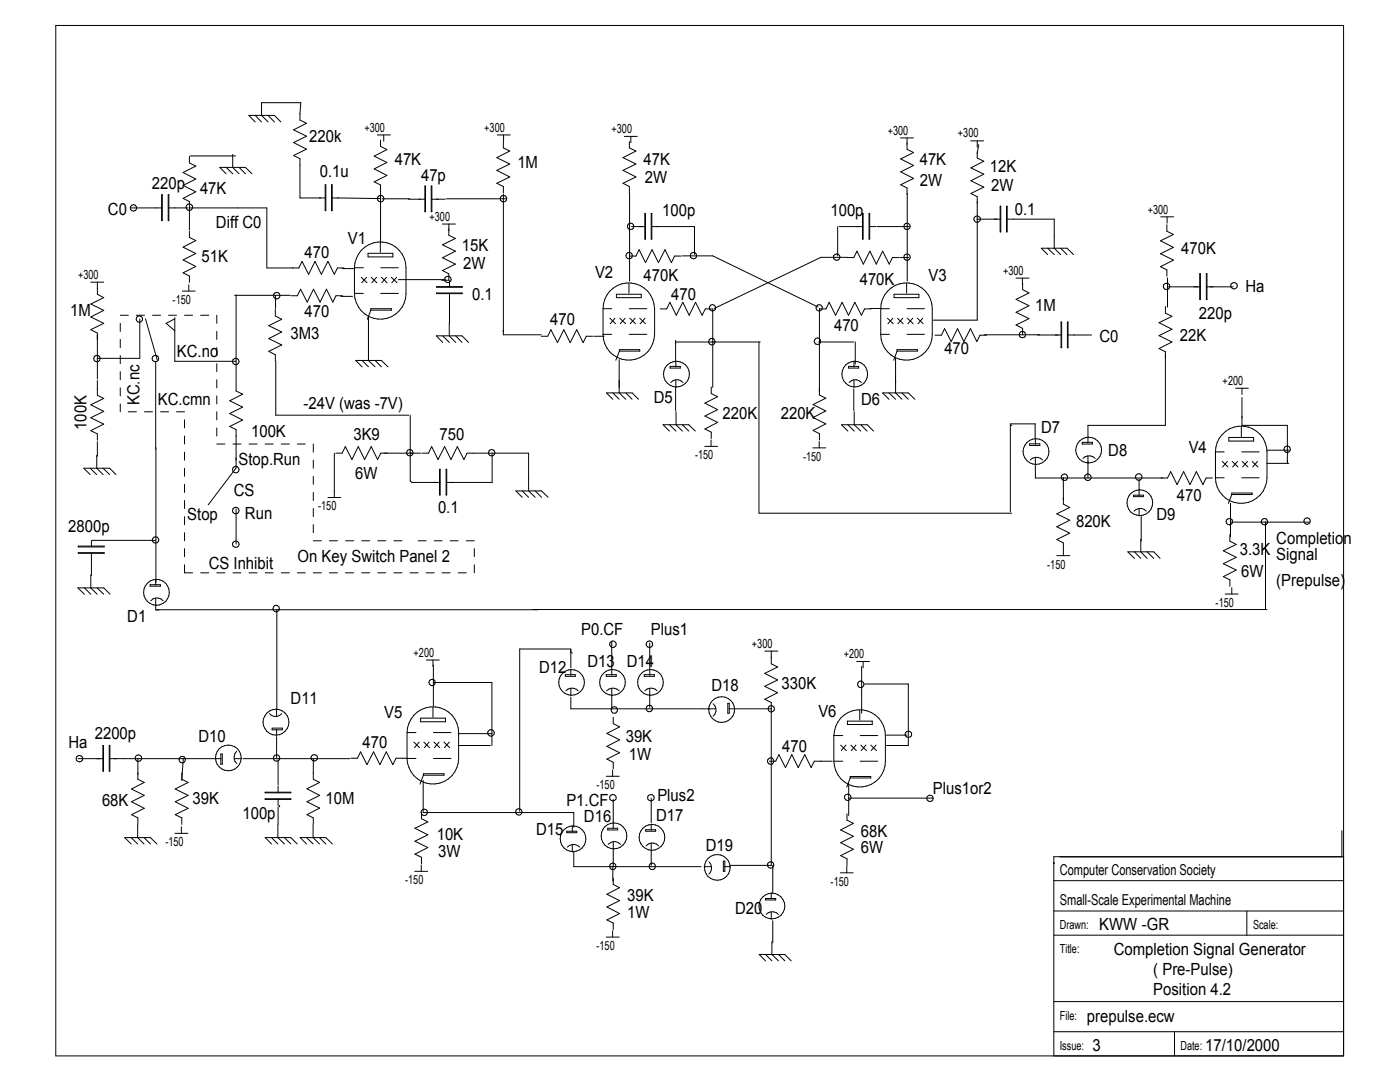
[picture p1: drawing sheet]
<svg xmlns="http://www.w3.org/2000/svg" width="279mm" height="216mm" viewBox="0 0 279 216" stroke-linecap="round" stroke-linejoin="round" font-family="sans-serif">
<g fill="none" stroke="#000" stroke-width=".2">
<path d="M11.1 5.1h257v205.6h-257zM32.3 38.9h.1v5.1h-.1zM33.6 38.9h.1v5.1h-.1zM37.8 31.2v1.3l1.3 .6-2.6 1.3 2.6 1.3-2.6 1.3 2.6 1.3-2.6 1.3 1.3 .6v5.6M38 31.1h9M45.1 34.7l-1.2-1.3h5.1l1.3 1.3M45.1 33.4l1.3 1.3M46.4 30.8v2.6l1.3 1.3M47.7 33.4l1.3 1.3M50.9 24.3l-1.2-1.3h5.1l1.2 1.3M50.9 23l1.3 1.3M53.5 23l1.3 1.3"/>
<path d="M59.9 22.7v1.3l1.3 .6-2.6 1.3 2.6 1.3-2.6 1.2 2.6 1.4-2.6 1.2 1.3 .7v7.8h5.1M59.9 22.7l.1-2.2h-7.8v2.5l1.3 1.3M64.9 36.9h.1v5.1h-.1zM66.2 36.9h.1v5.1h-.1zM66.3 39.5h1.3M67.4 39.5l8.4 .1M75.3 26.9h2.6M75.9 27.9v1.3l1.3 .6-2.5 1.4 2.5 1.2-2.5 1.3 2.5 1.3-2.5 1.3 1.2 .6v11.5M76.2 39.7h5.6M76.6 26.9v1.3M81.5 39.8h3.4M84.8 37.1h.1v5.1h-.1z"/>
<path d="M86.1 37.1h.1v5.1h-.1zM86.1 39.8h2.8M89.1 39.7h11.9M99.2 26.9h2.6M100.5 38.8v28h7.5M100.5 28.2v1.3l1.2 .6-2.6 1.4 2.6 1.2-2.6 1.3 2.6 1.3-2.6 1.3 1.4 .6v1.3M100.5 26.9v1.3M124.6 27.2h2.6M125.6 28.2v1.3l1.3 .6-2.6 1.4 2.6 1.2-2.6 1.3 2.6 1.3-2.6 1.3 1.3 .6v1.3M125.6 38.6v17.5M125.9 27.2v1.3M179.7 27.5h2.6"/>
<path d="M181 27.5v2.3l1.3 .6-2.6 1.3 2.6 1.3-2.6 1.3 2.6 1.3-2.6 1.3 1.3 .6v1.3M181.1 38.6v17.5M193.7 28.1h2.6M195 30.3v1.2l1.3 .7-2.5 1.3 2.5 1.3-2.5 1.3 2.5 1.2-2.5 1.3 1.2 .6v24.7h-8.7M195 28.1v1.3M195.3 28.9l-.3 1.7M18.1 56.3h2.6M19.4 56.3v2.4l1.3 .7-2.6 1.3 2.6 1.2-2.6 1.3 2.6 1.3-2.6 1.3 1.3 .7v9.1M26.1 41.5h6.3M33.7 41.5h3.8M36.4 58.1h2.5M37.7 56.8v1.3"/>
<path d="M37.8 41.5h15.5v12h6.3l.7-1.3 1.3 2.5 1.3-2.5 1.2 2.5 1.3-2.5 1.3 2.5 .7-1.2h1.3M37.8 46.1v1.3l1.3 .6-2.6 1.3 2.6 1.3-2.6 1.3 2.6 1.3-2.6 1.2 1.3 .7v1.2M46.8 58.9h11.1M47.1 58.8v17.9M55 58.9v2.7M58.1 59h1.3l.6-1.3 1.3 2.6 1.3-2.6 1.3 2.6 1.3-2.6 1.2 2.6 .7-1.3h1.3M68 59.1h2.4M68.3 53.6h2.4M70.7 53.4a5.1 5.1 0 0 1 5.2-5.1 5.1 5.1 0 0 1 5.1 5.1v5.1a5.1 5.1 0 0 1-5.1 5.2 5.1 5.1 0 0 1-5.2-5.2M70.7 53.4v5.1M70.7 53.4h1.8M70.7 58.5h1.8"/>
<path d="M72.1 55.3l1.1 1.1M73.2 55.3l-1 1.1M73.4 50.5h5v.8h-5zM74.1 55.3l1.1 1.1M75.1 55.3l-.9 1.1M75.9 48.3v2M76 53.4h3.5M76 58.5h3.5M76.1 55.3l1.2 1.1M77.1 55.3l-.9 1.1M78.1 55.3l1.1 1.1M79.2 55.3l-1 1.1"/>
<path d="M79.5 55.8h9.4M87.1 58.5h5.1v.1h-5.1zM87.1 57.2h5.1v.1h-5.1zM88.3 44.7h2.6M89.6 44.7v2.2l1.3 .7-2.6 1.3 2.6 1.2-2.6 1.3 2.6 1.3-2.6 1.3 1.3 .7v1.2h-1.5M89.7 56v1.3M89.7 58.6v5.8M123 58.7h5v.7h-5zM125.5 56.5v2M125.6 51.1h1.3l.7-1.3 1.2 2.6 1.3-2.6 1.3 2.6 1.3-2.6 1.3 2.6 .6-1.3h1.3M126 45.2h2.8M128.7 42.6h.1v5.1h-.1z"/>
<path d="M130 42.6h.1v5.1h-.1zM130.1 45.2h8.5v5.6M136.1 51.1h6.1l21 10.2M167.2 45.2v5.9M167.5 45.2h4.8M169.1 51.4h1.3l.6-1.3 1.3 2.6 1.3-2.6 1.3 2.6 1.2-2.6 1.4 2.6 .6-1.3h1.3M169.1 51.4h-5.3l-21.3 10.2M172.1 42.6h.2v5.1h-.2zM173.4 42.6h.2v5.1h-.2zM173.5 45.2h1.3M175 45.2h6.5M178.4 58.7h5v.7h-5z"/>
<path d="M179.6 51.4h1.8M180.9 56.5v2M194.9 43.7h4.8M199.6 41.1h.1v5.2h-.1zM200.9 41.1h.1v5.2h-.1zM201 43.7h9.4v5.8l1.3 1.3M202.8 55.5h2.6M204 55.5v1.3M204.1 56.5v1.3l1.3 .7-2.6 1.2 2.6 1.3-2.6 1.3 2.6 1.3-2.6 1.3 1.3 .6v1.3M209.1 50.8l-1.3-1.3h5.1l1.3 1.3M209.1 49.5l1.3 1.3M211.7 49.5l1.2 1.3"/>
<path d="M231.6 43.3h2.6M232.9 44.8v1.3l1.3 .7-2.6 1.2 2.6 1.4-2.6 1.2 2.6 1.3-2.6 1.3 1.3 .6v1.3M232.9 43.3v1.2M233 55.5v5.8M233 57.2h6.6M239.4 54.6h.2v5.2h-.2zM240.7 54.6h.2v5.2h-.2zM240.8 57.2h5.3M19.4 75.9v3l1.3 .6-2.6 1.3 2.6 1.3-2.6 1.3 2.6 1.2-2.6 1.3 1.3 .7v1.2M24 64.5v1.6M24 67.7v1.6M24 71v1.6"/>
<path d="M24 74.2v1.6M24 77.4v1.6M24 62.9h1.6M27.2 62.9h1.6M27.9 63.6v7.9h-8.5M29 63.6l2.4 8.2M30.4 62.9h1.6M31.1 72.1v17.5M33.7 62.9h1.5M34.9 63.4v8.7h12.2M34.9 63.6l-1.8 .9 1.8 1.5M36.8 62.9h1.6"/>
<path d="M40 62.9h1.7M43.3 62.9v1.6M43.3 66.1v1.6M43.3 69.3v1.7M43.3 72.6v1.6M43.3 75.8v1.6M43.3 79v1.6M47.1 76.8v1.2l1.3 .7-2.6 1.3 2.6 1.2-2.6 1.3 2.6 1.3-2.6 1.3 1.3 .6v7.7l-5.5 7.3M54.9 61.8v1.2l1.3 .7-2.6 1.3 2.6 1.3-2.6 1.3 2.6 1.2-2.6 1.3 1.3 .7v1.3M55 72.1v10.7h26.6M72.3 73.2l-1.3-1.3h5.1l1.3 1.3M72.3 71.9l1.2 1.3"/>
<path d="M73.5 63.2v8.7l1.3 1.3M74 61.6h4.1v.3h-4.1zM74 61.9l-.7 1.8M74.8 71.9l1.3 1.3M88.3 68.3l-1.2-1.3h5.1l1.3 1.3M88.3 67l1.4 1.3M89.7 64.4v2.6l1.2 1.3M90.9 67l1.3 1.3M108 67.1h1.3l.6-1.3 1.4 2.6 1.2-2.6 1.3 2.6 1.3-2.6 1.3 2.6 .6-1.3h1.3M118.5 67.1h2.1M120.4 61.6h1.7M120.4 61.6a5.1 5.1 0 0 1 5.1-5.2 5.1 5.1 0 0 1 5.1 5.2v5.1a5.1 5.1 0 0 1-5.1 5.2 5.1 5.1 0 0 1-5.1-5.2"/>
<path d="M120.4 61.6v5.1M120.4 66.7h1.7M121.7 63.5l1.2 1.1M122.3 79.7l-1.3-1.3h5.2l1.2 1.3M122.3 78.4l1.3 1.3M122.7 63.5l-.9 1.1M123.6 71.8v6.6l1.3 1.3M123.6 69.8h4.1v.3h-4.1zM123.6 70.1l-.7 1.8M123.7 63.5l1.1 1.1M124.8 63.5l-1 1.1M124.9 78.4l1.3 1.3"/>
<path d="M125.6 61.6h3.5M125.6 66.7h3.5M125.7 63.5l1.1 1.1M126.7 63.5l-.9 1.1M127.7 63.5l1.1 1.1M128.7 63.5l-.9 1.1M131.7 61.6h1.4l.6-1.3 1.3 2.6 1.3-2.6 1.2 2.6 1.3-2.6 1.3 2.6 .7-1.3h1.2M133.7 73.1h2.1v.3h-2.1zM133.9 76.3a1.61 1.61 0 0 1 2.4 0M134.8 67.9v4.2M134.8 77.3v4.7M134.8 68.2h16.9"/>
<path d="M134.9 72.1v1.1M134.9 75.9v1.4M141.9 77.2v1.3l1.3 .7-2.5 1.2 2.5 1.3-2.5 1.3 2.5 1.3-2.5 1.3 1.2 .6v1.3M142.2 61.6v15.7M151.5 68.2v34.2h50.4M163.4 68.2h7M163.5 61.6h1.3l.7-1.3 1.3 2.6 1.3-2.6 1.2 2.6 1.3-2.6 1.3 2.6 .7-1.3h1.2M163.5 61.6v17.2l1.3 .7-2.5 1.2 2.5 1.3-2.5 1.3 2.5 1.3-2.5 1.3 1.2 .6v1.3M169.3 73.1h2.1v.3h-2.1zM169.5 76.3a1.59 1.59 0 0 1 2.4 0M170.4 77.6v4.4M170.4 72.1v1.1"/>
<path d="M170.4 75.9v1.4M170.7 68.2v4.4M173.7 61.6h2.3M175.8 61.6h1.7M175.8 61.6a5.1 5.1 0 0 1 5.1-5.2 5.1 5.1 0 0 1 5.2 5.2v5.1a5.1 5.1 0 0 1-5.2 5.2 5.1 5.1 0 0 1-5.1-5.2M175.8 66.7h1.7M175.8 61.6v5.1M177.1 63.5l1.2 1.1M177.4 79.7l-1.3-1.3h5.2l1.3 1.3M177.4 78.4l1.3 1.3M178.2 63.5l-1 1.1M178.7 71.5v6.9l1.3 1.3"/>
<path d="M179 69.8h4.1v.3h-4.1zM179 70.1l-.6 1.8M179.1 63.5l1.2 1.1M180 78.4l1.3 1.3M180.2 63.5l-1 1.1M181 61.6h3.5M181 66.7h3.5M181.1 63.5l1.1 1.1M182.2 63.5l-1 1.1M183.1 63.5l1.1 1.1M184.1 63.5l-.9 1.1M186.6 66.9h1.3l.6-1.3 1.3 2.6 1.3-2.6 1.3 2.6 1.3-2.6 1.2 2.6 .7-1.3h1.3"/>
<path d="M196.4 66.8h11.1M207.1 66.8h4.7M211.8 64.3h.1v5.1h-.1zM213 64.3h.1v5.1h-.1zM213.1 66.8h4.7M232.6 61.2v1.3l1.3 .6-2.6 1.3 2.6 1.3-2.6 1.3 2.6 1.2-2.6 1.4 1.3 .6v14.7h-15.5v3.5M246.6 77.5h2.5M247.9 79.3v5.6h9v7.6M247.9 77.5v1.2M18 94.7l-1.3-1.3h5.2l1.3 1.3M18 93.4l1.3 1.3M19.3 90.8v2.6l1.3 1.3"/>
<path d="M19.4 88.1v3M20.6 93.4l1.3 1.3M24 80.6v1.6M25.6 82.2h1.6M28.8 82.2h1.6M31.1 89.3v26.9M32 82.2h1.7M35.2 82.2h1.6M36.8 83.8v1.6M36.8 87v1.6M36.8 90.2v1.6M36.8 93.4v1.6"/>
<path d="M36.8 96.6v1.7M36.8 99.9v1.6M43.3 82.2v1.6M43.3 85.4v1.6M43.3 88.6h1.6M46.5 88.6h1.6M49.7 88.6h1.6M52.9 88.6h1.6M56.1 88.6h1.6M59.4 88.6h1.5M62.5 88.6v1.6M62.5 91.8v1.6"/>
<path d="M62.5 95v1.6M62.5 98.3v1.6M65.4 99.3h2.6M66.7 90.4v8.9M67 90.4h1.3l.6-1.3 1.3 2.6 1.3-2.6 1.3 2.6 1.3-2.6 1.3 2.6 .6-1.3h7.9M81.9 82.8v13.2l.3 .3h5.6M84.2 90.4h1.3l.6-1.3 1.3 2.6 1.3-2.6 1.3 2.6 1.3-2.6 1.3 2.6 .6-1.3h12.3v7.6l1.3 1.2M87.7 93.6h.1v5.2h-.1zM89 93.6h.2v5.2h-.2zM98.2 90.4v5.9h-9.1M104.2 99.2l-1.2-1.2h5.1l1.3 1.2M104.2 98l1.3 1.2"/>
<path d="M106.8 98l1.3 1.2M133.6 86l-1.3-1.2h5.2l1.3 1.2M133.6 84.8l1.3 1.2M134.9 82.2v2.6l1.3 1.2M136.2 84.8l1.3 1.2M140.6 89.1h2.6M141.9 87.8v1.3M162.2 89.4h2.6M163.5 88.1v1.3M169.2 86l-1.3-1.2h5.2l1.2 1.2M169.2 84.8l1.3 1.2M170.5 82.2v2.6l1.3 1.2"/>
<path d="M171.8 84.8l1.3 1.2M201.6 84.9h.3M205.5 88.6h2v.3h-2zM205.6 91.8a1.69 1.69 0 0 1 2.5 0M206.6 91.4v4h26.4l.6-1.3 1.3 2.6 1.3-2.6 1.3 2.6 1.3-2.6 1.3 2.6 .6-1.3h1.3M206.6 88.7v-4.1h-5v17.5M212.2 95.3v5.3l1.3 .7-2.6 1.2 2.6 1.3-2.6 1.3 2.6 1.3-2.6 1.3 1.3 .6v2.6M216 88.3h2v.3h-2zM216.1 91.5a1.69 1.69 0 0 1 2.5 0M217.1 91.1v4.3M226.2 98.8h2v.3h-2zM227.3 95.7v3.2"/>
<path d="M242.6 90.2a5.1 5.1 0 0 1 5.1-5.2 5.1 5.1 0 0 1 5.2 5.2v5.1a5.1 5.1 0 0 1-5.2 5.1 5.1 5.1 0 0 1-5.1-5.1M242.6 90.2v5.1M242.6 90.2h1.7M242.6 95.3h1.7M243.9 92.1l1.2 1.1M244.9 92.1l-.9 1.1M245.2 87.3h5v.7h-5zM245.8 98.4h4.1v.3h-4.1zM245.8 98.7l-.6 1.8M245.9 92.1l1.2 1.1M247 92.1l-1 1.1M247.7 85.1v2"/>
<path d="M247.8 90.2h3.5M247.8 95.3h3.5M247.9 92.1l1.1 1.1M249 92.1l-1 1.1M249.9 92.1l1.1 1.1M251 92.1l-1 1.1M252.8 92.5h4.4M252.8 89.8h4.4M15.6 110.3h5.2v.1h-5.2zM15.6 109h5.2v.1h-5.2zM16.8 118.6l-1.3-1.3h5.2l1.3 1.3M16.8 117.3l1.3 1.3"/>
<path d="M18.1 114.7v2.6l1.3 1.3M18.2 107.8v1.3M18.2 110.4v4.5M18.4 107.8h12.7M19.4 117.3l1.3 1.3M30 116.7h2v.3h-2zM30.1 119.9a1.59 1.59 0 0 1 2.5 0M31.1 115.6v1.2M31.1 119.4v2.3h76.2M36.8 103.1v1.6M36.8 106.3v1.6M36.8 109.5v1.6"/>
<path d="M36.8 112.7v1.6h1.6M40 114.3h1.7M43.3 114.3h1.6M46.5 114.3h1.6M47.1 101.6v7M49.7 114.3h1.6M52.9 114.3h1.6M56.1 114.3h1.6M59.4 114.3h1.5M62.5 101.5v1.6M62.5 104.7v1.6M62.5 107.9h1.6"/>
<path d="M62.5 114.3h1.6M65.7 107.9h1.7M65.7 114.3h1.7M69 107.9h1.6M69 114.3h1.6M72.2 107.9h1.6M72.2 114.3h1.6M75.4 107.9h1.6M75.4 114.3h1.6M78.6 107.9h1.6M78.6 114.3h1.6M81.8 114.3h1.6"/>
<path d="M83.4 107.9h1.6M85 114.3h1.7M86.7 107.9h1.5M88.2 114.3h1.6M89.8 107.9h1.6M91.4 114.3h1.6M93 107.9h1.7M94.7 109.5v1.6M94.7 112.7v1.6M210.9 110.9h2.6M226.3 102a1.69 1.69 0 0 1 2.5 0M226.4 111.4l-1.3-1.3h5.2l1.2 1.3"/>
<path d="M226.4 110.1l1.3 1.3M227.3 101.6v1.4M227.7 107.6v2.5l1.2 1.3M227.8 103v5M228.9 110.1l1.4 1.3M244.5 118.5h2.6M245.4 106.7v1.3l1.3 .6-2.6 1.3 2.6 1.3-2.6 1.3 2.6 1.2-2.6 1.4 1.3 .6v1.3M245.6 100.4v6.7M245.6 104.2h15.7M245.8 117.3v1.2M252.6 104.1v17.5M55.2 121.6v19.8"/>
<path d="M85.1 131.7h2.6M86.4 131.7v1.3M86.5 132.7v8.1M86.5 136.2h11.7v12.6M106.4 121.6h146.5M112.8 134.6h2v.4h-2zM112.9 137.8a1.68 1.68 0 0 1 2.5 0M113.9 133.3v-3.8h-10.2v32.4M113.9 133.6v1.1M113.9 137.4v1.4M113.9 139.1v2.3h28.9M113.9 130.1l.3 .2"/>
<path d="M121 134.6h2v.4h-2zM121.1 137.8a1.74 1.74 0 0 1 2.5 0M122.1 128v6.7M122.1 137.4v4M128.6 134.6h2v.4h-2zM128.7 137.8a1.68 1.68 0 0 1 2.4 0M129.7 128.3v6.4M129.7 137.4v3.7M152.7 129.9h2.5M153.9 129.9v2.6l1.3 .6-2.6 1.3 2.6 1.3-2.6 1.2 2.6 1.3-2.6 1.3 1.3 .7v32.5h-8.1M171 132h2.5M172 133v9.3"/>
<path d="M172.3 132v1.3M172.6 136.5h8.7v12.3h-4.4M15.6 151.4h5M20.5 148.8h.2v5.1h-.2zM21.8 148.8h.1v5.1h-.1zM21.9 151.4h22.3M27.5 151.4v4.1l1.3 .6-2.6 1.3 2.6 1.3-2.6 1.3 2.6 1.3-2.6 1.3 1.3 .6v1.3M36.3 154.2v1.3l1.2 .6-2.5 1.3 2.5 1.3-2.5 1.3 2.5 1.3-2.5 1.3 1.3 .6v1.3M36.6 151.4l-.3 4.3M44.1 150.5h.3v2h-.3zM46.8 151.4h1.4M47.2 149.9a1.69 1.69 0 0 0 0 2.5"/>
<path d="M48.5 151.4h21.3M52.9 158.1h5.1v.1h-5.1zM52.9 159.4h5.1v.1h-5.1zM53.8 142.4a1.61 1.61 0 0 0 2.4 0M54.3 145.3h2v.3h-2zM55.2 141.5v1.3M55.2 145.5v1.2M55.2 147v4.4M55.5 151.6v5M55.5 156.9v1.3M55.5 159.5v1.2M62.5 151.4v4.1l1.3 .6-2.5 1.3 2.5 1.3-2.5 1.3 2.5 1.2-2.5 1.4 1.2 .6v1.3"/>
<path d="M70 151.3h1.3l.7-1.3 1.2 2.6 1.3-2.6 1.3 2.6 1.3-2.6 1.3 2.6 .6-1.3h2.2M81.2 146.2a5.1 5.1 0 0 1 5.2-5.2 5.1 5.1 0 0 1 5.1 5.2v5.1a5.1 5.1 0 0 1-5.1 5.1 5.1 5.1 0 0 1-5.2-5.1M81.2 146.2v5.1M81.2 146.2h1.8M81.2 151.3h1.8M82.6 148.1l1.1 1.1M83.7 148.1l-1 1.1M83.9 143.3h5v.7h-5zM84.5 155.7v6.4h30v3M84.5 154.4h4.1v.3h-4.1zM84.5 154.7l-.7 1.8M84.6 148.1l1.1 1.1"/>
<path d="M85.6 148.1l-.9 1.1M86.4 141.1v2M86.5 146.2h3.5M86.5 151.3h3.5M86.6 148.1l1.2 1.1M87.6 148.1l-.9 1.1M88.6 148.1l1.1 1.1M89.7 148.1l-1 1.1M91.4 148.8h6.5M91.4 146.4h6.8M121 154.9h2.6M122.3 153.6v1.3"/>
<path d="M122.4 143.1v1.3l1.3 .6-2.6 1.3 2.6 1.3-2.6 1.3 2.6 1.3-2.6 1.3 1.3 .6v1.3M122.4 159.5v5.9M130 159.3v4.9M142.3 140.4a1.65 1.65 0 0 1 0 2.5M145.2 140.3h.3v2h-.3zM145.5 141.4h8.4M153.5 151.9h1.3l.6-1.3 1.4 2.6 1.2-2.6 1.3 2.6 1.3-2.6 1.3 2.6 .6-1.3h3.6M166.4 146.8a5.1 5.1 0 0 1 5.2-5.2 5.1 5.1 0 0 1 5.1 5.2v5.1a5.1 5.1 0 0 1-5.1 5.1 5.1 5.1 0 0 1-5.2-5.1M166.4 146.8v5.1M166.4 146.8h1.8M166.4 151.9h1.8M167.8 148.7l1.1 1.1"/>
<path d="M168.8 148.7l-.9 1.1M169.1 143.9h5v.7h-5zM169.4 156.3v6.4M169.4 159.3h16.9M169.7 154.9h4.1v.3h-4.1zM169.7 155.2l-.7 1.9M169.8 148.7l1.1 1.1M170.8 148.7l-.9 1.1M171.6 141.7v2M171.7 146.8h3.5M171.7 151.9h3.5M171.8 148.7l1.1 1.1"/>
<path d="M172.8 148.7l-.9 1.1M173.8 148.7l1.1 1.1M174.8 148.7l-.9 1.1M176.9 146.7h4.1M26.2 168.4l-1.3-1.3h5.1l1.3 1.3M26.2 167.1l1.3 1.3M27.5 164.5v2.6l1.2 1.3M28.7 167.1l1.3 1.3M34.9 166.3h2.6M36.2 165v1.3M54.2 168.4l-1.3-1.3h5.1l1.3 1.3M54.2 167.1l1.3 1.3"/>
<path d="M55.5 161v6.1l1.3 1.3M55.8 160.7v.3M56.8 167.1l1.2 1.3M61.2 168.4l-1.3-1.3h5.1l1.3 1.3M61.2 167.1l1.3 1.3M62.5 164.5v2.6l1.3 1.3M63.8 167.1l1.2 1.3M82.8 173.9h2.5M84.1 172.6v1.3M84.1 162.1v1.3l1.3 .6-2.6 1.3 2.6 1.3-2.6 1.3 2.6 1.2-2.6 1.3 1.3 .7v1.2M113.1 165.9h2v.3h-2zM113.2 169a1.74 1.74 0 0 1 2.5 0"/>
<path d="M114.2 164.8v1.1M114.2 168.6v1.4M114.5 170.1v2.8h25.4M121.3 165.3h2v.3h-2zM121.4 168.5a1.65 1.65 0 0 1 2.5 0M122.3 172.8v3M122.4 168.1v4.8M122.4 175.2v1.3l1.3 .6-2.6 1.3 2.6 1.3-2.6 1.3 2.6 1.3-2.6 1.3 1.3 .6v1.3M128.9 165.6h2v.3h-2zM128.9 168.8a1.65 1.65 0 0 1 2.5 0M130 164.5v1.2M130 168.3v4.4"/>
<path d="M140.5 172.9h1.4M141.5 172a1.68 1.68 0 0 1 0 2.4M144.4 171.8h.3v2.1h-.3zM144.6 172.9h1.2M152.8 179.3h2v.3h-2zM153.9 178.2v1.2M154.2 172.7v5.5M167.7 174.2h2.6M169 172.8v1.4M169 162.4v1.3l1.3 .6-2.5 1.3 2.5 1.3-2.5 1.2 2.5 1.4-2.5 1.2 1.2 .7v1.3M210.3 172.1h.1M210.3 175.7h57.8"/>
<path d="M267.8 165.7v5.3h-56.3M268.1 170.9h-57.8v39.8M121 187h2.6M122.3 185.7v1.3M152.8 191.7l-1.3-1.2h5.1l1.3 1.2M152.8 190.5l1.3 1.2M152.9 182.5a1.68 1.68 0 0 1 2.5 0M153.9 182v1.4M154.1 187.9v2.6l1.3 1.2M154.2 183.7v4.4M155.4 190.5l1.2 1.2M210.3 199.9h57.8"/>
<path d="M210.3 186.6h57.8M210.3 181.8h57.8M248.8 181.8v4.8M210.3 205.9h57.8M234.4 205.9v4.8"/>
<circle cx="76" cy="39.6" r=".65"/>
<circle cx="100.5" cy="39.6" r=".65"/>
<circle cx="26.6" cy="41.5" r=".63"/>
<circle cx="37.8" cy="41.3" r=".65"/>
<circle cx="55.2" cy="59" r=".65"/>
<circle cx="89.4" cy="55.7" r=".65"/>
<circle cx="125.6" cy="51" r=".64"/>
<circle cx="125.9" cy="45.2" r=".64"/>
<circle cx="138.4" cy="51" r=".64"/>
<circle cx="167" cy="51.3" r=".65"/>
<circle cx="181" cy="51.3" r=".64"/>
<circle cx="181" cy="45.2" r=".63"/>
<circle cx="195" cy="43.7" r=".65"/>
<circle cx="232.8" cy="57.1" r=".65"/>
<circle cx="246.3" cy="57" r=".65"/>
<circle cx="19.3" cy="71.5" r=".64"/>
<circle cx="27.8" cy="63.7" r=".64"/>
<circle cx="31" cy="71.5" r=".65"/>
<circle cx="47.1" cy="72.1" r=".65"/>
<circle cx="135" cy="74.6" r="2.58"/>
<circle cx="142.1" cy="68.2" r=".64"/>
<circle cx="142.2" cy="61.4" r=".63"/>
<circle cx="163.2" cy="68.1" r=".64"/>
<circle cx="163.5" cy="61.4" r=".63"/>
<circle cx="170.6" cy="74.6" r="2.57"/>
<circle cx="204" cy="66.8" r=".63"/>
<circle cx="47.1" cy="93.7" r=".65"/>
<circle cx="81.8" cy="90.3" r=".64"/>
<circle cx="98.1" cy="90.3" r=".64"/>
<circle cx="206.8" cy="90.1" r="2.57"/>
<circle cx="212.4" cy="95.2" r=".64"/>
<circle cx="217.1" cy="95.2" r=".65"/>
<circle cx="217.3" cy="89.8" r="2.57"/>
<circle cx="227.3" cy="95.2" r=".65"/>
<circle cx="256.9" cy="89.7" r=".64"/>
<circle cx="31" cy="107.7" r=".64"/>
<circle cx="31.2" cy="118.2" r="2.57"/>
<circle cx="47.1" cy="101.9" r=".65"/>
<circle cx="47.1" cy="108.6" r=".65"/>
<circle cx="227.5" cy="100.3" r="2.57"/>
<circle cx="245.3" cy="104.1" r=".65"/>
<circle cx="252.3" cy="104.1" r=".63"/>
<circle cx="260.9" cy="104" r=".63"/>
<circle cx="55.1" cy="121.4" r=".64"/>
<circle cx="86.2" cy="136.2" r=".64"/>
<circle cx="114.1" cy="136.2" r="2.56"/>
<circle cx="122.2" cy="136.2" r="2.56"/>
<circle cx="122.3" cy="128.5" r=".65"/>
<circle cx="129.6" cy="128.5" r=".65"/>
<circle cx="129.8" cy="136.2" r="2.56"/>
<circle cx="171.8" cy="136.6" r=".64"/>
<circle cx="15.9" cy="151.4" r=".65"/>
<circle cx="27.6" cy="151.3" r=".65"/>
<circle cx="36.4" cy="151.6" r=".64"/>
<circle cx="45.6" cy="151.2" r="2.57"/>
<circle cx="55.1" cy="144.1" r="2.58"/>
<circle cx="55.2" cy="151.2" r=".64"/>
<circle cx="62.7" cy="151.2" r=".65"/>
<circle cx="98" cy="146.2" r=".65"/>
<circle cx="122.3" cy="159.2" r=".65"/>
<circle cx="122.6" cy="141.7" r=".64"/>
<circle cx="129.6" cy="141.4" r=".64"/>
<circle cx="129.9" cy="159.2" r=".65"/>
<circle cx="144" cy="141.6" r="2.57"/>
<circle cx="153.8" cy="151.9" r=".65"/>
<circle cx="153.9" cy="141.4" r=".64"/>
<circle cx="169.2" cy="159.1" r=".65"/>
<circle cx="181.3" cy="146.5" r=".64"/>
<circle cx="185.6" cy="159.3" r=".64"/>
<circle cx="84.7" cy="162.1" r=".64"/>
<circle cx="103.5" cy="162" r=".64"/>
<circle cx="114.4" cy="167.4" r="2.56"/>
<circle cx="122.3" cy="172.9" r=".64"/>
<circle cx="122.5" cy="166.8" r="2.58"/>
<circle cx="130.1" cy="167.1" r="2.57"/>
<circle cx="130.2" cy="172.9" r=".64"/>
<circle cx="143.1" cy="173.1" r="2.56"/>
<circle cx="153.8" cy="172.6" r=".64"/>
<circle cx="154.1" cy="180.8" r="2.57"/>
</g>
<g font-size="3.3">
<text x="61.7" y="28.3">220k</text>
<text x="63.8" y="35.2">0.1u</text>
<text x="78.8" y="32.9">47K</text>
<text x="103.3" y="33.5">1M</text>
<text x="128.4" y="32.9">47K</text>
<text x="183.6" y="32.9">47K</text>
<text x="197.6" y="34.4">12K</text>
<text x="30.3" y="37.6">220p</text>
<text x="39.9" y="38.8">47K</text>
<text x="84" y="36.2">47p</text>
<text x="128.7" y="36.4">2W</text>
<text x="183.6" y="37">2W</text>
<text x="197.8" y="38.2">2W</text>
<text x="21.5" y="42.9">C0</text>
<text x="43.1" y="45.5">Diff C0</text>
<text x="132.2" y="43.1">100p</text>
<text x="165.7" y="43.1">100p</text>
<text x="202.5" y="42.9">0.1</text>
<text x="40.2" y="52.2">51K</text>
<text x="60.8" y="51.4">470</text>
<text x="69.4" y="48.7">V1</text>
<text x="92.2" y="50.2">15K</text>
<text x="92.5" y="53.7">2W</text>
<text x="235.8" y="50.8">470K</text>
<text x="94.2" y="59.8">0.1</text>
<text x="118.7" y="55.4">V2</text>
<text x="128.4" y="56">470K</text>
<text x="133.9" y="59.9">470</text>
<text x="171.6" y="56.9">470K</text>
<text x="185.3" y="56">V3</text>
<text x="248.6" y="58.3">Ha</text>
<text x="14" y="63">1M</text>
<text x="60.8" y="63.2">470</text>
<text x="109.8" y="64.9">470</text>
<text x="206.6" y="62.1">1M</text>
<text x="239.3" y="63.6">220p</text>
<text x="35.3" y="71.2">KC.no</text>
<text x="58" y="67.6">3M3</text>
<text x="166.5" y="66">470</text>
<text x="188.5" y="70.6">470</text>
<text x="219.4" y="68.2">C0</text>
<text x="235.5" y="67.9">22K</text>
<text x="27.9" y="80.9" transform="rotate(-90 27.9 80.9)">KC.nc</text>
<text x="31.5" y="80.9">KC.cmn</text>
<text x="60.6" y="81.7">-24V (was -7V)</text>
<text x="130.5" y="80.5">D5</text>
<text x="144.2" y="83.7">220K</text>
<text x="155.8" y="83.7">220K</text>
<text x="171.9" y="80.8">D6</text>
<text x="17.3" y="85.8" transform="rotate(-90 17.3 85.8)">100K</text>
<text x="50.1" y="87.2">100K</text>
<text x="70.5" y="87.8">3K9</text>
<text x="87.7" y="87.8">750</text>
<text x="207.8" y="86.3">D7</text>
<text x="47.6" y="92.8">Stop.Run</text>
<text x="70.9" y="95.6">6W</text>
<text x="221.2" y="91">D8</text>
<text x="237.2" y="90.4">V4</text>
<text x="46.7" y="98.9">CS</text>
<text x="234.9" y="99.9">470</text>
<text x="13.6" y="106.2">2800p</text>
<text x="37.4" y="103.8">Stop</text>
<text x="48.9" y="103.5">Run</text>
<text x="87.4" y="102.4">0.1</text>
<text x="214.8" y="105.2">820K</text>
<text x="230.8" y="103.8">D9</text>
<text x="41.7" y="113.5">CS Inhibit</text>
<text x="59.4" y="112.1">On Key Switch Panel 2</text>
<text x="247.4" y="110.8">3.3K</text>
<text x="254.7" y="108.5">Completion</text>
<text x="254.7" y="111.7">Signal</text>
<text x="247.7" y="115.2">6W</text>
<text x="254.7" y="117">(Prepulse)</text>
<text x="25.4" y="124.1">D1</text>
<text x="116" y="126.7">P0.CF</text>
<text x="129.9" y="126.6">Plus1</text>
<text x="107.6" y="134.3">D12</text>
<text x="117.2" y="133.1">D13</text>
<text x="125.1" y="133.1">D14</text>
<text x="142" y="137.8">D18</text>
<text x="156" y="137.5">330K</text>
<text x="58" y="140.4">D11</text>
<text x="76.7" y="143.3">V5</text>
<text x="163.3" y="143">V6</text>
<text x="13.7" y="149.2">Ha</text>
<text x="18.9" y="147.4">2200p</text>
<text x="39.6" y="148">D10</text>
<text x="72.3" y="149.2">470</text>
<text x="124.9" y="148">39K</text>
<text x="125.5" y="151.6">1W</text>
<text x="156.1" y="150.1">470</text>
<text x="20.4" y="160.8">68K</text>
<text x="38.4" y="160.5">39K</text>
<text x="65" y="160.5">10M</text>
<text x="113" y="160.7">P1.CF</text>
<text x="131.2" y="159.8">Plus2</text>
<text x="186.2" y="158.5">Plus1or2</text>
<text x="48.4" y="163.4">100p</text>
<text x="87.2" y="167.6">10K</text>
<text x="107" y="166.7">D15</text>
<text x="116.5" y="164">D16</text>
<text x="130.9" y="163.7">D17</text>
<text x="171.8" y="167">68K</text>
<text x="87.5" y="171">3W</text>
<text x="140.8" y="169.9">D19</text>
<text x="171.8" y="170.2">6W</text>
<text x="125.2" y="179.7">39K</text>
<text x="125.2" y="183.3">1W</text>
<text x="146.7" y="182.4">D20</text>
<text x="219.4" y="185.5">KWW -GR</text>
<text x="222.3" y="190.5">Completion Signal Generator</text>
<text x="230.2" y="194.6">( Pre-Pulse)</text>
<text x="216.9" y="203.9">prepulse.ecw</text>
<text x="230.2" y="198.6">Position 4.2</text>
<text x="218.1" y="209.8">3</text>
<text x="240.5" y="209.6">17/10/2000</text>
</g>
<g font-size="3">
<text x="211.5" y="174.5">Computer Conservation Society</text>
<text x="211.5" y="180.6">Small-Scale Experimental Machine</text>
</g>
<g font-size="2.5">
<text x="72.7" y="26.3">+300</text>
<text x="96.6" y="26.3">+300</text>
<text x="122" y="26.6">+300</text>
<text x="177.2" y="26.9">+300</text>
<text x="191.2" y="27.4">+300</text>
<text x="85.7" y="44.1">+300</text>
<text x="229.1" y="42.6">+300</text>
<text x="15.6" y="55.7">+300</text>
<text x="200.2" y="54.9">+300</text>
<text x="34.5" y="60.7">-150</text>
<text x="244" y="76.8">+200</text>
<text x="138.7" y="91.7">-150</text>
<text x="160.3" y="91.9">-150</text>
<text x="63.5" y="101.9">-150</text>
<text x="209" y="113.5">-150</text>
<text x="242.6" y="121.1">-150</text>
<text x="82.5" y="131.1">+200</text>
<text x="150.1" y="129.3">+300</text>
<text x="168.4" y="131.3">+200</text>
<text x="119" y="157.5">-150</text>
<text x="33" y="168.8">-150</text>
<text x="80.9" y="176.4">-150</text>
<text x="165.8" y="176.7">-150</text>
<text x="211.5" y="185.4">Drawn:</text>
<text x="250.1" y="185.4">Scale:</text>
<text x="119" y="189.6">-150</text>
<text x="211.5" y="190.2">Title:</text>
<text x="211.5" y="203.5">File:</text>
<text x="211.5" y="209.5">Issue:</text>
<text x="235.6" y="209.5">Date:</text>
</g>
</svg>
